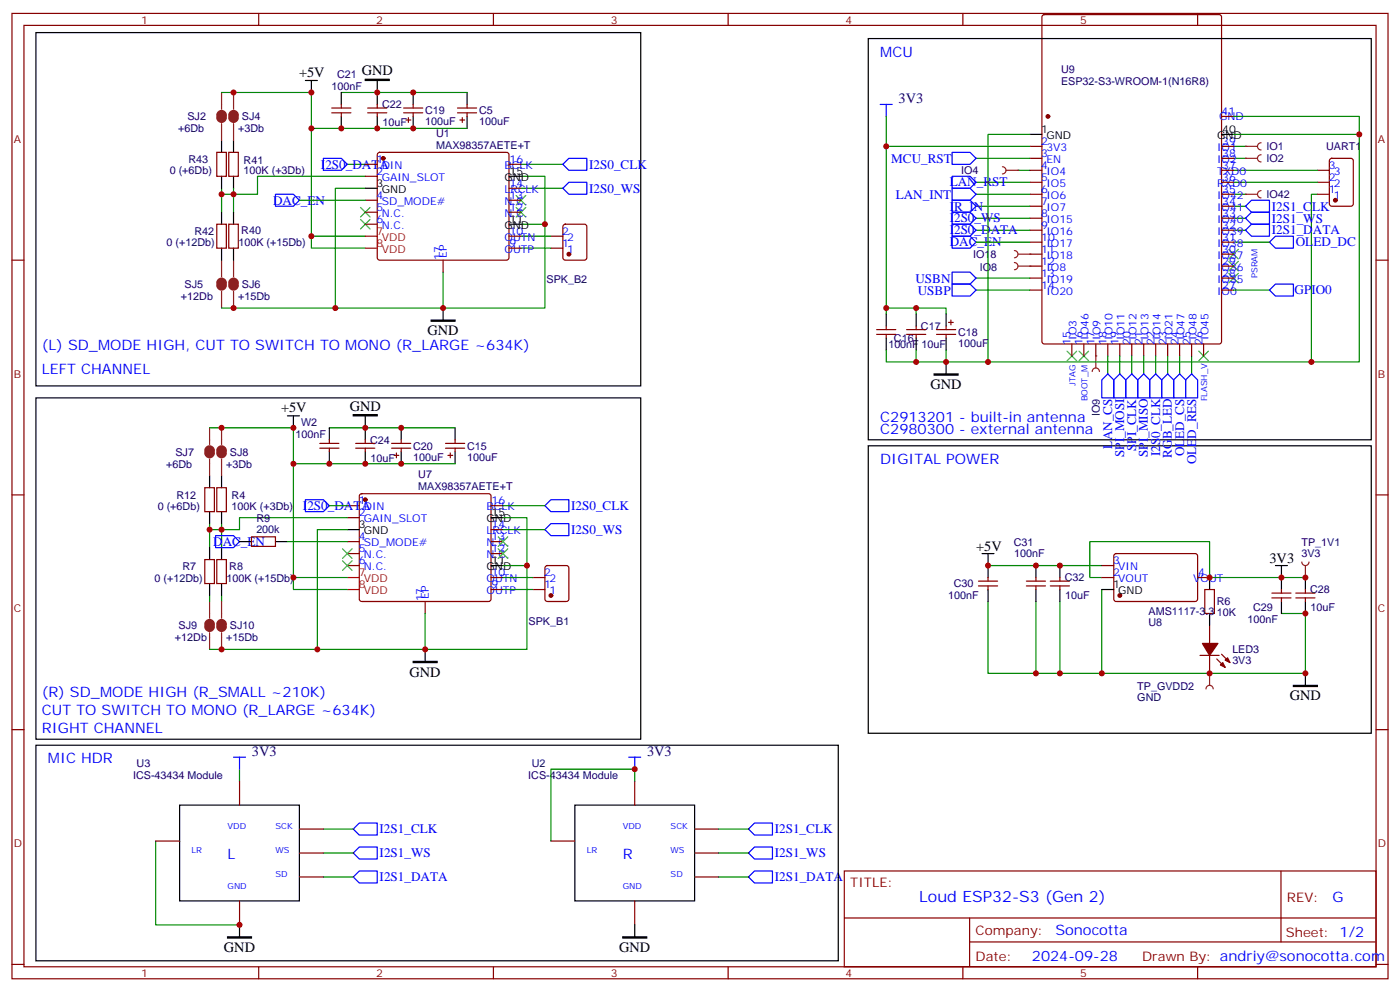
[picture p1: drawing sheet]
<svg xmlns="http://www.w3.org/2000/svg" width="412mm" height="292mm" viewBox="0 0 412 292" stroke-linecap="round" stroke-linejoin="round" font-family="sans-serif">
<g fill="none" stroke="#870000" stroke-width=".35">
<path d="M3.5 4h405.4v284.3h-405.4zM7.1 7.5h398.2v277.3h-398.2zM76.2 4v3.5M145.3 4v3.5M214.5 4v3.5M283.6 4v3.5M352.8 4v3.5M3.5 76.6h3.6M405.3 76.6h3.6M3.5 145.8h3.6M405.3 145.8h3.6M288.2 172.6h5.7"/>
<path d="M288.2 171.2h5.7M291 170.1v1.1M291 172.6v1M302.3 172.6h5.7M302.3 171.2h5.7M305.2 170.1v1.1M305.2 172.6v1M309.4 172.6h5.6M309.4 171.2h5.6M312.2 170.1v1.1M312.2 172.6v1M324.6 170.1h3.5"/>
<path d="M324.6 166.6h3.5M328.3 163.3l.5-.2h23.5l.5 .7-.1 12.9-.6 .5-23.6-.1-.4-.6v-12.7zM352.8 170.1h3.5M354.9 173.6h2.8v7.1h-2.8zM374.6 176.1h5.7M374.6 174.7h5.7M377.5 173.6v1.1M377.5 176.1v1.1M381.7 176.1h5.6M381.7 174.7h5.6M384.5 173.6v1.1M384.5 176.1v1.1"/>
<path d="M353.5 193h5.6M356.3 184.2v5.3M356.3 193v5.3M358.4 194.1l2.5 2.5M359.8 192.7l2.5 2.5M3.5 214.9h3.6M405.3 214.9h3.6M248.7 256.5h156.6v28.3h-156.6zM377.3 256.6v20.8M248.7 270.4h156.5M285.6 277.4h119.6M285.6 270.4v14.1"/>
<path d="M3.5 284.1h3.6M76.2 284.8v3.5M145.3 284.8v3.5M214.5 284.8v3.5M283.6 284.8v3.5M352.8 284.8v3.5M405.3 284.1h3.6"/>
</g>
<path d="M291 177.2v21.1h93.5v-17.6h-7M291 166.6h33.6M305.2 177.2v21.1M312.2 177.2v21.1M324.6 170.1h-3.6v-10.6h35.3v10.6M324.6 173.6v24.7M377.5 170.1h7" fill="none" stroke="#008700" stroke-width=".35"/>
<g fill="#870000" stroke="#870000" stroke-width=".35">
<path d="M359.5 195.9l.7-.7 .7 1.4z"/>
<path d="M360.9 194.5l.7-.8 .7 1.5z"/>
<path d="M354.2 189.5h4.6l-2.5 3.5z"/>
<circle cx="329.8" cy="175.4" r=".53"/>
</g>
<g fill="none" stroke="#000" stroke-width=".35">
<path d="M255.8 131.3h148.1v84.7h-148.1zM289.3 163.1h3.5M291 163.1v7M291 173.6v3.6M305.2 166.6v3.5M305.2 173.6v3.6M312.2 166.6v3.5M312.2 173.6v3.6M324.6 173.6h3.5M356.3 170.1v3.5M375.7 166.6h3.5M377.5 166.6v7"/>
<path d="M377.5 177.2v3.5M384.5 170.1v3.5M384.5 177.2v3.5M356.3 180.7v3.5M384.5 198.3v3.6"/>
</g>
<path d="M381 201.9h7.1v.3h-7.1z" fill="#000" stroke="#000" stroke-width=".35"/>
<path d="M383.5 165.5a1.06 1.06 0 0 0 1 1.1 1.06 1.06 0 0 0 1.1-1.1M384.5 166.6v3.5" fill="none" stroke="#8c2424" stroke-width=".35"/>
<circle cx="384.5" cy="170.1" r=".18" fill="#8c2424"/>
<path d="M356.3 170.1h21.2" fill="none" stroke="#008700" stroke-width=".35"/>
<path d="M356.3 198.3v3.6M355.2 202.9a1.06 1.06 0 0 1 1.1-1 1.06 1.06 0 0 1 1.1 1" fill="none" stroke="#8c2424" stroke-width=".35"/>
<circle cx="356.3" cy="198.3" r=".18" fill="#8c2424"/>
<g fill="none" stroke="#870000" stroke-width=".35">
<path d="M97.7 33.2h5.7M97.7 31.8h5.7M100.5 30.8v1M100.5 33.2v1.1M108.3 33.2h5.6M108.3 31.8h5.6M111.1 30.8v1M111.1 33.2v1.1M118.9 33.2h5.6M118.9 31.8h5.6M119.6 35.3h1.4M120.3 34.6v1.5"/>
<path d="M121.7 30.8v1M121.7 33.2v1.1M134.8 33.2h5.6M134.8 31.8h5.6M135.5 35.3h1.4M136.2 34.6v1.5M137.6 30.8v1M137.6 33.2v1.1M63.9 44.9h2.8v7h-2.8zM67.4 44.9h2.8v7h-2.8zM107.6 48.4h3.5M107.6 51.9h3.5"/>
<path d="M107.6 59h3.5M111.4 45.1l.4-.2h37.4l.5 .2 .2 .5v30.3l-.2 .5-.5 .2h-37.4l-.5-.2-.2-.5v-30.3zM149.9 48.4h3.6M149.9 59h3.6M149.9 55.5h3.6M388.1 57.2h3.5M388.1 53.7h3.5M388.1 50.2h3.5M391.8 46.8l.5-.2h5.6l.7 .5v12.9l-.4 .7h-5.9l-.7-.4v-13zM63.9 66h2.8v7.1h-2.8zM67.4 66h2.8v7.1h-2.8zM107.6 62.5h3.5"/>
<path d="M107.6 66h3.5M130.5 76.6v3.6M149.9 73.1h3.6M149.9 69.6h3.6M149.9 62.5h3.6M162.3 73.1h3.5M162.3 69.6h3.5M166 66.2l.5-.2h5.7l.6 .5 .1 9.4-.5 .7h-5.9l-.6-.4-.1-9.5zM94.2 132h5.6M94.2 130.6h5.6M97 129.5v1.1M97 132v1.1"/>
<path d="M104.8 132h5.6M104.8 130.6h5.6M107.6 129.5v1.1M107.6 132v1.1M115.4 132h5.6M115.4 130.6h5.6M116.1 134.1h1.4M116.8 133.4v1.4M118.2 129.5v1.1M118.2 132v1.1M131.2 132h5.7M131.2 130.6h5.7"/>
<path d="M131.9 134.1h1.4M132.6 133.4v1.4M134.1 129.5v1.1M134.1 132v1.1M60.3 143.7h2.8v7h-2.8zM63.9 143.7h2.8v7h-2.8zM74.1 158.1h7v2.8h-7zM102.3 148.9h3.5M102.3 152.5h3.5M102.3 159.5h3.5M106.1 145.6l.4-.2h37.4l.5 .2 .2 .5v30.4l-.2 .5-.5 .2h-37.4l-.5-.3-.2-.4v-30.4zM144.6 148.9h3.6"/>
<path d="M144.6 159.5h3.6M144.6 156h3.6M60.3 164.8h2.8v7.1h-2.8zM63.9 164.8h2.8v7.1h-2.8zM102.3 163.1h3.5M102.3 166.6h3.5M125.2 177.2v3.5M144.6 173.6h3.6M144.6 170.1h3.6M144.6 163.1h3.6M157 173.6h3.5M157 170.1h3.5"/>
<path d="M160.7 166.8l.5-.2h5.7l.6 .4 .1 9.5-.5 .6-5.9 .1-.6-.5-.1-9.4zM70.6 230.1v7M187 230.1v7M45.9 247.7h7M88.2 244.2h7M88.2 251.2h7M88.2 258.3h7M162.3 247.7h7M204.6 244.2h7.1M204.6 251.2h7.1M204.6 258.3h7.1M70.6 265.4v7"/>
<path d="M187 265.4v7"/>
</g>
<g fill="#870000" stroke="#870000" stroke-width=".35">
<circle cx="167.6" cy="74.9" r=".53"/>
<circle cx="162.3" cy="175.4" r=".53"/>
<circle cx="107.6" cy="147.2" r=".53"/>
<circle cx="112.9" cy="46.6" r=".53"/>
<circle cx="393.3" cy="59" r=".53"/>
</g>
<g fill="none" stroke="#8c2424" stroke-width="1.8">
<path d="M64.6 33.9a.71 .71 0 0 1 .7-.7 .71 .71 0 0 1 .7 .7M64.6 34.6a.71 .71 0 0 0 .7 .7 .71 .71 0 0 0 .7-.7M68.1 33.9a.71 .71 0 0 1 .7-.7 .71 .71 0 0 1 .7 .7M68.1 34.6a.71 .71 0 0 0 .7 .7 .71 .71 0 0 0 .7-.7M64.6 83.3a.71 .71 0 0 1 .7-.7 .71 .71 0 0 1 .7 .7M64.6 84a.71 .71 0 0 0 .7 .7 .71 .71 0 0 0 .7-.7M68.1 83.3a.71 .71 0 0 1 .7-.7 .71 .71 0 0 1 .7 .7M68.1 84a.71 .71 0 0 0 .7 .7 .71 .71 0 0 0 .7-.7M61 132.7a.71 .71 0 0 1 .7-.7 .71 .71 0 0 1 .7 .7M61 133.4a.71 .71 0 0 0 .7 .7 .71 .71 0 0 0 .7-.7M64.6 132.7a.71 .71 0 0 1 .7-.7 .71 .71 0 0 1 .7 .7M64.6 133.4a.71 .71 0 0 0 .7 .7 .71 .71 0 0 0 .7-.7"/>
<path d="M61 183.9a.71 .71 0 0 1 .7-.7 .71 .71 0 0 1 .7 .7M61 184.6a.71 .71 0 0 0 .7 .7 .71 .71 0 0 0 .7-.7M64.6 183.9a.71 .71 0 0 1 .7-.7 .71 .71 0 0 1 .7 .7M64.6 184.6a.71 .71 0 0 0 .7 .7 .71 .71 0 0 0 .7-.7"/>
</g>
<g fill="none" stroke="#8c2424" stroke-width=".35">
<path d="M65.3 27.2v5M65.3 36.4v4.9M68.8 27.2v5M68.8 36.4v4.9M65.3 76.6v5M68.8 76.6v5M298.8 77.3a1.06 1.06 0 0 1 1.1 1.1 1.06 1.06 0 0 1-1.1 1M299.9 78.4h3.5M65.3 85.8v4.9M68.8 85.8v4.9M61.7 126v5M61.7 135.2v4.9"/>
<path d="M65.3 126v5M65.3 135.2v4.9M61.7 177.2v4.9M65.3 177.2v4.9M61.7 186.3v5M65.3 186.3v5"/>
</g>
<g fill="none" stroke="#008700" stroke-width=".35">
<path d="M65.3 27.2h26.4v45.9h15.9M91.7 37.8h45.9M100.5 27.2h37.1M65.3 57.2h3.5v5.3M65.3 55.5v7M88.2 59h19.4M102.3 48.4h5.3M107.6 51.9h-31.8v5.3h-7v-1.7M107.6 55.5h-8.8v35.2h31.7v-10.5M153.5 51.9h7v14.1M153.5 48.4h12.3M153.5 55.5h12.3"/>
<path d="M388.1 57.2h-1.8v49.4M91.7 69.6h15.9M153.5 66h7v24.7h-30M153.5 73.1h8.8M153.5 69.6h8.8M65.3 90.7h33.5M61.7 126h24.7v47.6h15.9M86.4 136.6h47.7M97 126h37.1M61.7 154.2v7.1M65.3 154.2v7.1M84.7 159.5h17.6"/>
<path d="M97 148.9h5.3M102.3 156h-8.8v35.3h31.7v-10.6M102.3 152.5h-31.7v3.5h-8.9M148.2 152.5h7v14.1M148.2 156h12.3M148.2 148.9h12.3M61.7 175.4v1.8M65.3 175.4v1.8M86.4 170.1h15.9M148.2 166.6h7v24.7h-30M148.2 170.1h8.8M148.2 173.6h8.8"/>
<path d="M61.7 191.3h31.8M70.6 226.6v3.5M187 230.1v-3.5h-24.7v21.1M45.9 247.7v24.7h24.7M95.2 251.2h8.9M95.2 258.3h8.9M95.2 244.2h8.9M211.7 251.2h8.8M211.7 258.3h8.8M211.7 244.2h8.8"/>
</g>
<g fill="none" stroke="#000" stroke-width=".35">
<path d="M10.6 9.6h178.1v104.1h-178.1zM90 23.7h3.5M91.7 23.7v3.5M100.5 27.2v3.6M100.5 34.3v3.5M111.1 23.7v7.1M111.1 34.3v3.5M121.7 27.2v3.6M121.7 34.3v3.5M137.6 27.2v3.6M137.6 34.3v3.5M65.3 41.3v3.6"/>
<path d="M65.3 51.9v3.6M68.8 41.3v3.6M68.8 51.9v3.6M107.6 55.5h3.5M149.9 51.9h3.6M65.3 62.5v3.5M65.3 73.1v3.5M68.8 62.5v3.5M68.8 73.1v3.5M149.9 66h3.6M130.5 90.7v3.6M10.6 117.2h178.1v100.5h-178.1z"/>
<path d="M84.7 122.5h3.5M86.4 122.5v3.5M97 126v3.5M97 133.1v3.5M107.6 122.5v7M107.6 133.1v3.5M118.2 126v3.5M118.2 133.1v3.5M134.1 126v3.5M134.1 133.1v3.5M61.7 140.1v3.6M61.7 150.7v3.5"/>
<path d="M65.3 140.1v3.6M65.3 150.7v3.5M70.6 159.5h3.5M81.1 159.5h3.6M102.3 156h3.5M144.6 152.5h3.6M61.7 161.3v3.5M61.7 171.9v3.5M65.3 161.3v3.5M65.3 171.9v3.5M144.6 166.6h3.6M125.2 191.3v3.5"/>
<path d="M10.6 219.5h236.3v63.5h-236.3zM52.9 237.1h35.3v28.3h-35.3zM169.3 237.1h35.3v28.3h-35.3zM70.6 272.4v3.5M187 272.4v3.5"/>
</g>
<path d="M107.6 23.4h7.1v.3h-7.1zM127 94.3h7.1v.3h-7.1zM104.1 122.1h7v.4h-7zM121.7 194.8h7.1v.4h-7.1zM67 275.9h7.1v.4h-7.1zM183.4 275.9h7.1v.4h-7.1z" fill="#000" stroke="#000" stroke-width=".35"/>
<path d="M107.6 69.6h3.5M107.6 73.1h3.5M102.3 170.1h3.5M102.3 173.6h3.5" fill="none" stroke="#f00" stroke-width=".35"/>
<g fill="none" stroke="#3c3" stroke-width=".35">
<path d="M152 57.6l2.9 2.8M154.9 57.6l-2.9 2.8M106.2 61.1l2.8 2.8M106.2 64.6l2.8 2.9M109 61.1l-2.8 2.8M109 64.6l-2.8 2.9M152 61.1l2.9 2.8M154.9 61.1l-2.9 2.8M146.8 158.1l2.8 2.8M149.6 158.1l-2.8 2.8M100.9 165.2l2.8 2.8M100.9 161.6l2.8 2.9"/>
<path d="M103.7 165.2l-2.8 2.8M103.7 161.6l-2.8 2.9M146.8 161.6l2.8 2.9M149.6 161.6l-2.8 2.9"/>
</g>
<g fill="none" stroke="#00f" stroke-width=".35">
<path d="M81.1 57.2h5.3l1.8 1.8-1.8 1.7h-5.3zM95.2 46.6h5.3l1.8 1.8-1.8 1.8h-5.3zM165.8 55.5l1.8-1.8h5.3v3.5h-5.3zM165.8 48.4l1.8-1.8h5.3v3.6h-5.3zM63.5 157.8h5.3l1.8 1.7-1.8 1.8h-5.3zM90 147.2h5.2l1.8 1.7-1.8 1.8h-5.2zM160.5 148.9l1.8-1.7h5.3v3.5h-5.3zM160.5 156l1.8-1.8h5.3v3.6h-5.3zM68.8 223h3.5M70.6 223v3.6M185.2 223h3.5M187 223v3.6"/>
<path d="M104.1 258.3l1.7-1.8h5.3v3.6h-5.3zM104.1 251.2l1.7-1.7h5.3v3.5h-5.3zM104.1 244.2l1.7-1.8h5.3v3.6h-5.3zM220.5 251.2l1.7-1.7h5.3v3.5h-5.3zM220.5 244.2l1.7-1.8h5.3v3.6h-5.3zM222.2 256.5h5.3v3.6h-5.3l-1.7-1.8z"/>
</g>
<circle cx="303.4" cy="78.4" r=".18" fill="#8c2424"/>
<path d="M321.7 109.4a1.06 1.06 0 0 1 1.1-1 1.06 1.06 0 0 1 1 1M322.8 104.8v3.6" fill="none" stroke="#8c2424" stroke-width=".35"/>
<circle cx="322.8" cy="104.8" r=".18" fill="#8c2424"/>
<path d="M298.8 73.8a1.06 1.06 0 0 1 1.1 1.1 1.06 1.06 0 0 1-1.1 1M299.9 74.9h3.5" fill="none" stroke="#8c2424" stroke-width=".35"/>
<circle cx="303.4" cy="74.9" r=".18" fill="#8c2424"/>
<path d="M280.5 69.6h5.3l1.7 1.7-1.7 1.8h-5.3zM373.9 71.3l1.8-1.7h5.3v3.5h-5.3zM347.5 110.1l1.7 1.8v5.3h-3.5v-5.3zM349.2 111.9l1.8-1.8 1.8 1.8v5.3h-3.6z" fill="none" stroke="#00f" stroke-width=".35"/>
<g fill="none" stroke="#008700" stroke-width=".35">
<path d="M299.9 50.2h3.5M363.4 50.2h24.7M363.4 53.7h24.7M363.4 43.1h3.5M363.4 46.6h3.5M363.4 57.2h3.5M363.4 60.7h3.5M363.4 64.3h3.5M363.4 67.8h3.5M363.4 71.3h10.5M344 104.8v5.3M347.5 104.8v5.3"/>
<path d="M351 104.8v5.3"/>
</g>
<path d="M361.9 73.4l2.9 2.9M361.9 77l2.9 2.8M364.8 73.4l-2.9 2.9M364.8 77l-2.9 2.8M361.9 80.5l2.9 2.8M364.8 80.5l-2.9 2.8M314.3 103.4l2.8 2.9M317.1 103.4l-2.8 2.9M317.9 103.4l2.8 2.9M320.7 103.4l-2.8 2.9M353.1 103.4l2.9 2.9M356 103.4l-2.9 2.9" fill="none" stroke="#3c3" stroke-width=".35"/>
<g fill="none" stroke="#870000" stroke-width=".35">
<path d="M307.2 4.5l.4-.2h51.5l.7 .4v95.9l-.4 .7h-51.8l-.6-.4-.1-95.9zM359.8 34.3h3.6M303.4 43.1h3.5M303.4 46.6h3.5M303.4 50.2h3.5M303.4 53.7h3.5M303.4 57.2h3.5M359.8 43.1h3.6M359.8 46.6h3.6M359.8 50.2h3.6M359.8 53.7h3.6M359.8 57.2h3.6"/>
<path d="M303.4 60.7h3.5M303.4 64.3h3.5M303.4 67.8h3.5M303.4 71.3h3.5M303.4 74.9h3.5M303.4 78.4h3.5M359.8 60.7h3.6M359.8 64.3h3.6M359.8 67.8h3.6M359.8 71.3h3.6M359.8 74.9h3.6M359.8 78.4h3.6"/>
<path d="M303.4 81.9h3.5M303.4 85.4h3.5M359.8 81.9h3.6M359.8 85.4h3.6M315.7 101.3v3.5M319.3 101.3v3.5M322.8 101.3v3.5M326.3 101.3v3.5M329.8 101.3v3.5M333.4 101.3v3.5M336.9 101.3v3.5M340.4 101.3v3.5"/>
<path d="M344 101.3v3.5M347.5 101.3v3.5M351 101.3v3.5M354.5 101.3v3.5"/>
</g>
<circle cx="308.7" cy="34.3" r=".53" fill="#870000" stroke="#870000" stroke-width=".35"/>
<path d="M303.4 39.6h3.5M359.8 39.6h3.6" fill="none" stroke="#000" stroke-width=".35"/>
<path d="M366.9 57.2h3.5M371.5 56.2a1.06 1.06 0 0 0-1.1 1 1.06 1.06 0 0 0 1.1 1.1" fill="none" stroke="#8c2424" stroke-width=".35"/>
<circle cx="366.9" cy="57.2" r=".18" fill="#8c2424"/>
<path d="M295.3 49.1a1.06 1.06 0 0 1 1 1.1 1.06 1.06 0 0 1-1 1M296.3 50.2h3.6" fill="none" stroke="#8c2424" stroke-width=".35"/>
<circle cx="299.9" cy="50.2" r=".18" fill="#8c2424"/>
<path d="M366.9 46.6h3.5M371.5 45.6a1.06 1.06 0 0 0-1.1 1 1.06 1.06 0 0 0 1.1 1.1" fill="none" stroke="#8c2424" stroke-width=".35"/>
<circle cx="366.9" cy="46.6" r=".18" fill="#8c2424"/>
<path d="M366.9 43.1h3.5M371.5 42.1a1.06 1.06 0 0 0-1.1 1 1.06 1.06 0 0 0 1.1 1.1" fill="none" stroke="#8c2424" stroke-width=".35"/>
<circle cx="366.9" cy="43.1" r=".18" fill="#8c2424"/>
<g fill="none" stroke="#008700" stroke-width=".35">
<path d="M261.1 34.3v58.2M303.4 39.6h-12.4v67h-12.3M363.4 34.3h37v72.3h-109.4M363.4 39.6h37M261.1 43.1h42.3M287.5 53.7h15.9M287.5 57.2h15.9M287.5 46.6h15.9M287.5 67.8h15.9M287.5 64.3h15.9M287.5 71.3h15.9M287.5 60.7h15.9"/>
<path d="M261.1 90.7h8.8v1.8M269.9 90.7h8.8v1.8M287.5 81.9h15.9M287.5 85.4h15.9M363.4 85.4h10.5M261.1 103.1v3.5h8.8M269.9 103.1v3.5h8.8v-3.5M326.3 104.8v5.3M329.8 104.8v5.3M333.4 104.8v5.3M336.9 104.8v5.3M340.4 104.8v5.3"/>
</g>
<g fill="none" stroke="#00f" stroke-width=".35">
<path d="M259.3 30.8h3.5M261.1 30.8v3.5M280.5 51.9h5.3l1.7 1.8-1.7 1.8h-5.3zM280.5 55.5h5.3l1.7 1.7-1.7 1.8h-5.3zM280.5 59h5.3l1.7 1.7-1.7 1.8h-5.3zM280.5 44.9h5.3l1.7 1.7-1.7 1.8h-5.3zM280.5 66h5.3l1.7 1.8-1.7 1.8h-5.3zM280.5 62.5h5.3l1.7 1.8-1.7 1.7h-5.3zM366.9 60.7l1.8-1.7h5.2v3.5h-5.2zM366.9 64.3l1.8-1.8h5.2v3.5h-5.2zM366.9 67.8l1.8-1.8h5.2v3.6h-5.2zM280.5 80.2h5.3l1.7 1.7-1.7 1.8h-5.3z"/>
<path d="M280.5 83.7h5.3l1.7 1.7-1.7 1.8h-5.3zM373.9 85.4l1.8-1.7h5.3v3.5h-5.3zM326.3 110.1l1.8 1.8v5.3h-3.5v-5.3zM329.8 110.1l1.8 1.8v5.3h-3.5v-5.3zM333.4 110.1l1.7 1.8v5.3h-3.5v-5.3zM335.1 111.9l1.8-1.8 1.8 1.8v5.3h-3.6zM340.4 110.1l1.8 1.8v5.3h-3.5v-5.3zM342.2 111.9l1.8-1.8 1.7 1.8v5.3h-3.5z"/>
</g>
<path d="M255.8 11.4h148.1v118.1h-148.1zM261.1 92.5v3.5M261.1 99.6v3.5M269.9 92.5v3.5M269.9 99.6v3.5M278.7 92.5v3.5M278.7 99.6v3.5M278.7 106.6v3.5" fill="none" stroke="#000" stroke-width=".35"/>
<path d="M275.2 110.1h7v.4h-7z" fill="#000" stroke="#000" stroke-width=".35"/>
<g fill="none" stroke="#870000" stroke-width=".35">
<path d="M258.2 98.5h5.7M258.2 97.1h5.7M261.1 96v1.1M261.1 98.5v1.1M267.1 98.5h5.6M267.1 97.1h5.6M269.9 96v1.1M269.9 98.5v1.1M275.9 98.5h5.6M275.9 97.1h5.6M278.7 96v1.1M278.7 98.5v1.1"/>
<path d="M279.4 95h1.4M280.1 94.3v1.4"/>
</g>
<g fill="#c00">
<circle cx="324.6" cy="198.3" r=".88"/>
<circle cx="312.2" cy="198.3" r=".88"/>
<circle cx="305.2" cy="198.3" r=".88"/>
<circle cx="356.3" cy="198.3" r=".88"/>
<circle cx="384.5" cy="198.3" r=".88"/>
<circle cx="356.3" cy="170.1" r=".88"/>
<circle cx="312.2" cy="166.6" r=".88"/>
<circle cx="384.5" cy="180.7" r=".88"/>
<circle cx="377.5" cy="170.1" r=".88"/>
<circle cx="291" cy="166.6" r=".88"/>
<circle cx="305.2" cy="166.6" r=".88"/>
<circle cx="384.5" cy="170.1" r=".88"/>
<circle cx="65.3" cy="126" r=".88"/>
<circle cx="68.8" cy="27.2" r=".88"/>
<circle cx="65.3" cy="57.2" r=".88"/>
<circle cx="68.8" cy="57.2" r=".88"/>
<circle cx="61.7" cy="156" r=".88"/>
<circle cx="65.3" cy="156" r=".88"/>
<circle cx="65.3" cy="191.3" r=".88"/>
<circle cx="93.5" cy="191.3" r=".88"/>
<circle cx="68.8" cy="90.7" r=".88"/>
<circle cx="98.8" cy="90.7" r=".88"/>
<circle cx="121.7" cy="37.8" r=".88"/>
<circle cx="121.7" cy="27.2" r=".88"/>
<circle cx="118.2" cy="136.6" r=".88"/>
<circle cx="118.2" cy="126" r=".88"/>
<circle cx="111.1" cy="37.8" r=".88"/>
<circle cx="111.1" cy="27.2" r=".88"/>
<circle cx="91.7" cy="27.2" r=".88"/>
<circle cx="86.4" cy="126" r=".88"/>
<circle cx="107.6" cy="136.6" r=".88"/>
<circle cx="100.5" cy="37.8" r=".88"/>
<circle cx="91.7" cy="37.8" r=".88"/>
<circle cx="107.6" cy="126" r=".88"/>
<circle cx="97" cy="136.6" r=".88"/>
<circle cx="86.4" cy="136.6" r=".88"/>
<circle cx="86.4" cy="170.1" r=".88"/>
<circle cx="125.2" cy="191.3" r=".88"/>
<circle cx="155.2" cy="166.6" r=".88"/>
<circle cx="160.5" cy="66" r=".88"/>
<circle cx="130.5" cy="90.7" r=".88"/>
<circle cx="91.7" cy="69.6" r=".88"/>
<circle cx="187" cy="226.6" r=".88"/>
<circle cx="70.6" cy="272.4" r=".88"/>
<circle cx="386.3" cy="106.6" r=".88"/>
<circle cx="269.9" cy="106.6" r=".88"/>
<circle cx="278.7" cy="106.6" r=".88"/>
<circle cx="291" cy="106.6" r=".88"/>
<circle cx="400.4" cy="39.6" r=".88"/>
<circle cx="261.1" cy="43.1" r=".88"/>
<circle cx="269.9" cy="90.7" r=".88"/>
<circle cx="261.1" cy="90.7" r=".88"/>
</g>
<text font-size="4.6" fill="#00f" x="270.8" y="265.6">Loud ESP32-S3 (Gen 2)</text>
<g font-size="4.2" fill="#00f">
<text x="259.3" y="16.7">MCU</text>
<text x="12.3" y="103.1">(L) SD_MODE HIGH, CUT TO SWITCH TO MONO (R_LARGE ~634K)</text>
<text x="12.3" y="110.1">LEFT CHANNEL</text>
<text x="259.3" y="124.2">C2913201 - built-in antenna</text>
<text x="259.3" y="127.8">C2980300 - external antenna</text>
<text x="259.3" y="136.6">DIGITAL POWER</text>
<text x="12.3" y="205.4">(R) SD_MODE HIGH (R_SMALL ~210K)</text>
<text x="12.3" y="210.7">CUT TO SWITCH TO MONO (R_LARGE ~634K)</text>
<text x="12.3" y="216">RIGHT CHANNEL</text>
<text x="14.1" y="224.8">MIC HDR</text>
<text x="67" y="253">L</text>
<text x="183.4" y="253">R</text>
<text x="392.5" y="265.8">G</text>
<text x="310.9" y="275.4">Sonocotta</text>
<text x="304" y="283.2">2024-09-28</text>
</g>
<g font-size="4.2">
<text x="88.1" y="22.5">+5V</text>
<text x="106.5" y="22.2">GND</text>
<text x="125.9" y="98.6">GND</text>
<text x="274.1" y="114.5">GND</text>
<text x="82.8" y="121.3">+5V</text>
<text x="103" y="120.9">GND</text>
<text x="287.5" y="162.3">+5V</text>
<text x="373.9" y="165.9">3V3</text>
<text x="120.6" y="199.3">GND</text>
<text x="379.9" y="206.2">GND</text>
<text x="66" y="280.3">GND</text>
<text x="182.4" y="280.3">GND</text>
</g>
<g font-size="4.2" fill="#000080">
<text x="264.7" y="30.5">3V3</text>
<text x="74.2" y="222.7">3V3</text>
<text x="190.6" y="222.7">3V3</text>
</g>
<g font-size="3.9" fill="#00f">
<text x="262.5" y="47.9">MCU_RST</text>
<text x="94.5" y="49.6">I2S0_DATA</text>
<text x="173.5" y="49.7">I2S0_CLK</text>
<text x="173.6" y="56.7">I2S0_WS</text>
<text x="263.9" y="58.5">LAN_INT</text>
<text x="279.8" y="54.9">LAN_RST</text>
<text x="80.4" y="60.3">DAC_EN</text>
<text x="279.8" y="65.5">I2S0_WS</text>
<text x="279.8" y="62">IR_IN</text>
<text x="374.6" y="62">I2S1_CLK</text>
<text x="374.6" y="65.5">I2S1_WS</text>
<text x="279.8" y="69">I2S0_DATA</text>
<text x="374.6" y="69">I2S1_DATA</text>
<text x="279.8" y="72.6">DAC_EN</text>
<text x="381.7" y="72.5">OLED_DC</text>
<text x="269.7" y="83.3">USBN</text>
<text x="270.3" y="86.8">USBP</text>
<text x="381.3" y="86.7">GPIO0</text>
<text x="327.6" y="132.1" transform="rotate(-90 327.6 132.1)">LAN_CS</text>
<text x="331.1" y="134.6" transform="rotate(-90 331.1 134.6)">SPI_MOSI</text>
<text x="334.6" y="132.8" transform="rotate(-90 334.6 132.8)">SPI_CLK</text>
<text x="338.1" y="134.6" transform="rotate(-90 338.1 134.6)">SPI_MISO</text>
<text x="341.7" y="134.4" transform="rotate(-90 341.7 134.4)">I2S0_CLK</text>
<text x="345.1" y="134.8" transform="rotate(-90 345.1 134.8)">RGB_LED</text>
<text x="348.8" y="134.4" transform="rotate(-90 348.8 134.4)">OLED_CS</text>
<text x="352.3" y="136.7" transform="rotate(-90 352.3 136.7)">OLED_RES</text>
<text x="89.3" y="150.2">I2S0_DATA</text>
<text x="168.2" y="150.2">I2S0_CLK</text>
<text x="62.8" y="160.7">DAC_EN</text>
<text x="168.3" y="157.3">I2S0_WS</text>
<text x="111.8" y="245.5">I2S1_CLK</text>
<text x="228.2" y="245.5">I2S1_CLK</text>
<text x="111.8" y="252.5">I2S1_WS</text>
<text x="228.2" y="252.5">I2S1_WS</text>
<text x="111.8" y="259.6">I2S1_DATA</text>
<text x="228.2" y="259.6">I2S1_DATA</text>
</g>
<g font-size="3.9" fill="#800">
<text x="250.5" y="261.1">TITLE:</text>
<text x="379.1" y="265.8">REV:</text>
<text x="287.4" y="275.3">Company:</text>
<text x="378.7" y="275.9">Sheet: 1/2</text>
<text x="287.4" y="283">Date:</text>
<text x="336.4" y="283.1">Drawn By: andriy@sonocotta.com</text>
</g>
<g font-size="3.2" fill="#800">
<text x="41.6" y="6.9">1</text>
<text x="110.8" y="6.9">2</text>
<text x="179.9" y="6.9">3</text>
<text x="249.1" y="6.9">4</text>
<text x="318.2" y="6.9">5</text>
<text x="4.1" y="42.1">A</text>
<text x="405.9" y="42.1">A</text>
<text x="4.1" y="111.2">B</text>
<text x="405.9" y="111.2">B</text>
<text x="4.1" y="180.3">C</text>
<text x="405.9" y="180.3">C</text>
<text x="4.1" y="249.5">D</text>
<text x="405.9" y="249.5">D</text>
<text x="41.6" y="287.8">1</text>
<text x="110.8" y="287.8">2</text>
<text x="179.9" y="287.8">3</text>
<text x="249.1" y="287.8">4</text>
<text x="318.2" y="287.8">5</text>
</g>
<g font-size="3.2" fill="#000080">
<text x="99.3" y="23.1">C21</text>
<text x="312.6" y="21.6">U9</text>
<text x="97.6" y="26.6">100nF</text>
<text x="312.6" y="24.9">ESP32-S3-WROOM-1(N16R8)</text>
<text x="55.2" y="35.4">SJ2</text>
<text x="71.2" y="35.4">SJ4</text>
<text x="112.5" y="31.9">C22</text>
<text x="125.2" y="33.7">C19</text>
<text x="141.1" y="33.7">C5</text>
<text x="52.5" y="39">+6Db</text>
<text x="70.2" y="38.9">+3Db</text>
<text x="112.7" y="37.2">10uF</text>
<text x="125.2" y="36.9">100uF</text>
<text x="128.5" y="40.4">U1</text>
<text x="141.1" y="36.9">100uF</text>
<text x="128.5" y="43.8">MAX98357AETE+T</text>
<text x="373.1" y="47.8">IO2</text>
<text x="373.1" y="44.3">IO1</text>
<text x="390.7" y="44.2">UART1</text>
<text x="50" y="51.3">0 (+6Db)</text>
<text x="55.5" y="48.1">R43</text>
<text x="71.8" y="51.3">100K (+3Db)</text>
<text x="71.8" y="48.2">R41</text>
<text x="283.1" y="51.3">IO4</text>
<text x="373.1" y="58.4">IO42</text>
<text x="57.3" y="69.2">R42</text>
<text x="71.1" y="69">R40</text>
<text x="49.1" y="72.5">0 (+12Db)</text>
<text x="70.2" y="72.5">100K (+15Db)</text>
<text x="286.6" y="76">IO18</text>
<text x="161" y="83.4">SPK_B2</text>
<text x="288.6" y="79.8">IO8</text>
<text x="53.3" y="88.4">+12Db</text>
<text x="54.4" y="84.8">SJ5</text>
<text x="70.2" y="88.3">+15Db</text>
<text x="71.2" y="84.8">SJ6</text>
<text x="263.3" y="100.7">C16</text>
<text x="271.3" y="97.2">C17</text>
<text x="282.2" y="98.9">C18</text>
<text x="261.7" y="102.5">100nF</text>
<text x="271.4" y="102.5">10uF</text>
<text x="282.2" y="102.1">100uF</text>
<text x="88.7" y="125.4">W2</text>
<text x="323.9" y="122.5" transform="rotate(-90 323.9 122.5)">IO9</text>
<text x="87.1" y="128.9">100nF</text>
<text x="109" y="130.7">C24</text>
<text x="48.9" y="137.8">+6Db</text>
<text x="51.7" y="134.2">SJ7</text>
<text x="66.7" y="137.7">+3Db</text>
<text x="67.7" y="134.2">SJ8</text>
<text x="109.1" y="136">10uF</text>
<text x="121.7" y="135.6">100uF</text>
<text x="121.7" y="132.4">C20</text>
<text x="137.6" y="135.6">100uF</text>
<text x="137.6" y="132.4">C15</text>
<text x="123.2" y="140.9">U7</text>
<text x="52" y="146.9">R12</text>
<text x="68.2" y="146.9">R4</text>
<text x="123.2" y="144.3">MAX98357AETE+T</text>
<text x="46.5" y="150.1">0 (+6Db)</text>
<text x="68.2" y="150.1">100K (+3Db)</text>
<text x="75.5" y="153.9">R9</text>
<text x="75.5" y="157.1">200k</text>
<text x="298.6" y="160.7">C31</text>
<text x="383.4" y="161">TP_1V1</text>
<text x="67.5" y="167.7">R8</text>
<text x="298.7" y="164.2">100nF</text>
<text x="383.4" y="164.2">3V3</text>
<text x="45.6" y="171.3">0 (+12Db)</text>
<text x="53.8" y="168">R7</text>
<text x="66.7" y="171.3">100K (+15Db)</text>
<text x="281" y="173">C30</text>
<text x="313.6" y="171.3">C32</text>
<text x="279.3" y="176.5">100nF</text>
<text x="313.7" y="176.5">10uF</text>
<text x="358.4" y="178.3">R6</text>
<text x="385.9" y="174.8">C28</text>
<text x="52.6" y="185.4">SJ9</text>
<text x="67.7" y="185.3">SJ10</text>
<text x="155.7" y="184">SPK_B1</text>
<text x="338.3" y="181.2">AMS1117-3.3</text>
<text x="338.3" y="184.5">U8</text>
<text x="358.4" y="181.5">10K</text>
<text x="367.5" y="183.6">100nF</text>
<text x="369.2" y="180.1">C29</text>
<text x="386.1" y="180.1">10uF</text>
<text x="51.5" y="188.9">+12Db</text>
<text x="66.7" y="188.9">+15Db</text>
<text x="363" y="195.6">3V3</text>
<text x="363" y="192.4">LED3</text>
<text x="335" y="203.3">TP_GVDD2</text>
<text x="335" y="206.5">GND</text>
<text x="40.2" y="225.9">U3</text>
<text x="156.6" y="225.9">U2</text>
<text x="39.2" y="229.4">ICS-43434 Module</text>
<text x="155.6" y="229.4">ICS-43434 Module</text>
</g>
<g font-size="3.2" fill="#00f">
<text x="359.1" y="35.3">GND</text>
<text x="359.8" y="33.9">41</text>
<text x="306.7" y="42.8">2</text>
<text x="306.7" y="46.3">3</text>
<text x="308.2" y="44.5">3V3</text>
<text x="358.5" y="44.5">IO1</text>
<text x="360" y="46.3">38</text>
<text x="360" y="42.8">39</text>
<text x="110.9" y="48">1</text>
<text x="110.9" y="51.6">2</text>
<text x="112.4" y="49.8">DIN</text>
<text x="112.4" y="53.3">GAIN_SLOT</text>
<text x="148.6" y="49.8">BCLK</text>
<text x="150.1" y="48">16</text>
<text x="306.7" y="49.8">4</text>
<text x="306.7" y="53.3">5</text>
<text x="308.2" y="48">EN</text>
<text x="308.2" y="51.6">IO4</text>
<text x="358.5" y="51.6">TXD0</text>
<text x="358.5" y="48">IO2</text>
<text x="360" y="53.3">36</text>
<text x="360" y="49.8">37</text>
<text x="391.4" y="53.3">2</text>
<text x="391.4" y="49.8">3</text>
<text x="392.9" y="51.6">3</text>
<text x="110.9" y="58.6">4</text>
<text x="148.6" y="56.9">LRCLK</text>
<text x="150.1" y="58.6">13</text>
<text x="150.1" y="55.1">14</text>
<text x="306.7" y="56.9">6</text>
<text x="308.2" y="55.1">IO5</text>
<text x="308.2" y="58.6">IO6</text>
<text x="358.5" y="58.6">IO42</text>
<text x="358.5" y="55.1">RXD0</text>
<text x="360" y="56.9">35</text>
<text x="391.4" y="56.9">1</text>
<text x="392.9" y="58.6">1</text>
<text x="392.9" y="55.1">2</text>
<text x="110.9" y="62.2">5</text>
<text x="110.9" y="65.7">6</text>
<text x="112.4" y="60.4">SD_MODE#</text>
<text x="112.4" y="63.9">N.C.</text>
<text x="148.6" y="63.9">N.C.</text>
<text x="148.6" y="60.4">N.C.</text>
<text x="150.1" y="62.2">12</text>
<text x="306.7" y="60.4">7</text>
<text x="306.7" y="63.9">8</text>
<text x="308.2" y="62.2">IO7</text>
<text x="308.2" y="65.7">IO15</text>
<text x="358.5" y="65.7">IO40</text>
<text x="358.5" y="62.2">IO41</text>
<text x="360" y="63.9">33</text>
<text x="360" y="60.4">34</text>
<text x="112.4" y="67.5">N.C.</text>
<text x="148.6" y="71">OUTN</text>
<text x="150.1" y="69.2">10</text>
<text x="165.6" y="69.2">2</text>
<text x="167.1" y="71">2</text>
<text x="306.7" y="67.5">9</text>
<text x="306.7" y="71">10</text>
<text x="308.2" y="69.2">IO16</text>
<text x="358.5" y="69.2">IO39</text>
<text x="360" y="71">31</text>
<text x="360" y="67.5">32</text>
<text x="130.2" y="76.6" transform="rotate(-90 130.2 76.6)">17</text>
<text x="131.6" y="75.9" transform="rotate(-90 131.6 75.9)">EP</text>
<text x="148.6" y="74.5">OUTP</text>
<text x="150.1" y="72.7">9</text>
<text x="165.6" y="72.7">1</text>
<text x="167.1" y="74.5">1</text>
<text x="306.7" y="74.5">11</text>
<text x="308.2" y="72.7">IO17</text>
<text x="308.2" y="76.3">IO18</text>
<text x="358.5" y="76.3">IO37</text>
<text x="358.5" y="72.7">IO38</text>
<text x="360" y="74.5">30</text>
<text x="306.7" y="78">12</text>
<text x="306.7" y="81.6">13</text>
<text x="308.2" y="79.8">IO8</text>
<text x="308.2" y="83.3">IO19</text>
<text x="358.5" y="83.3">IO35</text>
<text x="358.5" y="79.8">IO36</text>
<text x="360" y="81.6">28</text>
<text x="360" y="78">29</text>
<text x="306.7" y="85.1">14</text>
<text x="308.2" y="86.9">IO20</text>
<text x="358.5" y="86.9">IO0</text>
<text x="360" y="85.1">27</text>
<text x="315.4" y="101.5" transform="rotate(-90 315.4 101.5)">15</text>
<text x="317.1" y="100" transform="rotate(-90 317.1 100)">IO3</text>
<text x="318.9" y="101.5" transform="rotate(-90 318.9 101.5)">16</text>
<text x="320.7" y="100" transform="rotate(-90 320.7 100)">IO46</text>
<text x="322.4" y="101.5" transform="rotate(-90 322.4 101.5)">17</text>
<text x="324.2" y="100" transform="rotate(-90 324.2 100)">IO9</text>
<text x="326" y="101.5" transform="rotate(-90 326 101.5)">18</text>
<text x="327.7" y="100" transform="rotate(-90 327.7 100)">IO10</text>
<text x="329.5" y="101.5" transform="rotate(-90 329.5 101.5)">19</text>
<text x="331.3" y="100" transform="rotate(-90 331.3 100)">IO11</text>
<text x="333" y="101.5" transform="rotate(-90 333 101.5)">20</text>
<text x="334.8" y="100" transform="rotate(-90 334.8 100)">IO12</text>
<text x="336.5" y="101.5" transform="rotate(-90 336.5 101.5)">21</text>
<text x="338.3" y="100" transform="rotate(-90 338.3 100)">IO13</text>
<text x="340.1" y="101.5" transform="rotate(-90 340.1 101.5)">22</text>
<text x="341.8" y="100" transform="rotate(-90 341.8 100)">IO14</text>
<text x="343.6" y="101.5" transform="rotate(-90 343.6 101.5)">23</text>
<text x="345.4" y="100" transform="rotate(-90 345.4 100)">IO21</text>
<text x="347.1" y="101.5" transform="rotate(-90 347.1 101.5)">24</text>
<text x="348.9" y="100" transform="rotate(-90 348.9 100)">IO47</text>
<text x="350.7" y="101.5" transform="rotate(-90 350.7 101.5)">25</text>
<text x="352.4" y="100" transform="rotate(-90 352.4 100)">IO48</text>
<text x="354.2" y="101.5" transform="rotate(-90 354.2 101.5)">26</text>
<text x="356" y="100" transform="rotate(-90 356 100)">IO45</text>
<text x="105.7" y="148.6">1</text>
<text x="144.8" y="148.6">16</text>
<text x="105.7" y="152.1">2</text>
<text x="107.1" y="150.4">DIN</text>
<text x="107.1" y="153.9">GAIN_SLOT</text>
<text x="143.3" y="150.4">BCLK</text>
<text x="144.8" y="155.6">14</text>
<text x="105.7" y="159.2">4</text>
<text x="107.1" y="160.9">SD_MODE#</text>
<text x="143.3" y="160.9">N.C.</text>
<text x="143.3" y="157.4">LRCLK</text>
<text x="144.8" y="159.2">13</text>
<text x="105.7" y="162.7">5</text>
<text x="105.7" y="166.2">6</text>
<text x="107.1" y="164.5">N.C.</text>
<text x="107.1" y="168">N.C.</text>
<text x="143.3" y="164.5">N.C.</text>
<text x="144.8" y="162.7">12</text>
<text x="327.9" y="166.2">3</text>
<text x="329.4" y="168">VIN</text>
<text x="143.3" y="171.5">OUTN</text>
<text x="144.8" y="173.3">9</text>
<text x="144.8" y="169.8">10</text>
<text x="160.3" y="173.3">1</text>
<text x="160.3" y="169.8">2</text>
<text x="161.8" y="171.5">2</text>
<text x="327.9" y="169.8">2</text>
<text x="329.4" y="171.5">VOUT</text>
<text x="351.5" y="171.5">VOUT</text>
<text x="353" y="169.8">4</text>
<text x="124.9" y="177.2" transform="rotate(-90 124.9 177.2)">17</text>
<text x="126.3" y="176.5" transform="rotate(-90 126.3 176.5)">EP</text>
<text x="143.3" y="175">OUTP</text>
<text x="161.8" y="175">1</text>
</g>
<g font-size="3.2">
<text x="306.7" y="39.2">1</text>
<text x="308.2" y="41">GND</text>
<text x="358.5" y="41">GND</text>
<text x="360" y="39.2">40</text>
<text x="148.6" y="53.3">GND</text>
<text x="150.1" y="51.6">15</text>
<text x="110.9" y="55.1">3</text>
<text x="112.4" y="56.9">GND</text>
<text x="150.1" y="65.7">11</text>
<text x="148.6" y="67.5">GND</text>
<text x="105.7" y="155.6">3</text>
<text x="143.3" y="153.9">GND</text>
<text x="144.8" y="152.1">15</text>
<text x="107.1" y="157.4">GND</text>
<text x="143.3" y="168">GND</text>
<text x="144.8" y="166.2">11</text>
<text x="327.9" y="173.3">1</text>
<text x="329.4" y="175">GND</text>
</g>
<g font-size="3.2" fill="#f00">
<text x="110.9" y="69.2">7</text>
<text x="112.4" y="71">VDD</text>
<text x="110.9" y="72.7">8</text>
<text x="112.4" y="74.5">VDD</text>
<text x="105.7" y="169.8">7</text>
<text x="105.7" y="173.3">8</text>
<text x="107.1" y="171.5">VDD</text>
<text x="107.1" y="175">VDD</text>
</g>
<g font-size="2.5" fill="#00f">
<text x="370.4" y="81.9" transform="rotate(-90 370.4 81.9)">PSRAM</text>
<text x="316.8" y="113.7" transform="rotate(-90 316.8 113.7)">JTAG</text>
<text x="320.3" y="118.3" transform="rotate(-90 320.3 118.3)">BOOT_M</text>
<text x="355.6" y="118.3" transform="rotate(-90 355.6 118.3)">FLASH_V</text>
<text x="67" y="244.2">VDD</text>
<text x="81.1" y="244.2">SCK</text>
<text x="183.4" y="244.2">VDD</text>
<text x="197.6" y="244.2">SCK</text>
<text x="56.4" y="251.2">LR</text>
<text x="81.1" y="251.2">WS</text>
<text x="172.9" y="251.2">LR</text>
<text x="197.6" y="251.2">WS</text>
<text x="67" y="261.8">GND</text>
<text x="81.1" y="258.3">SD</text>
<text x="183.4" y="261.8">GND</text>
<text x="197.6" y="258.3">SD</text>
</g>
</svg>
